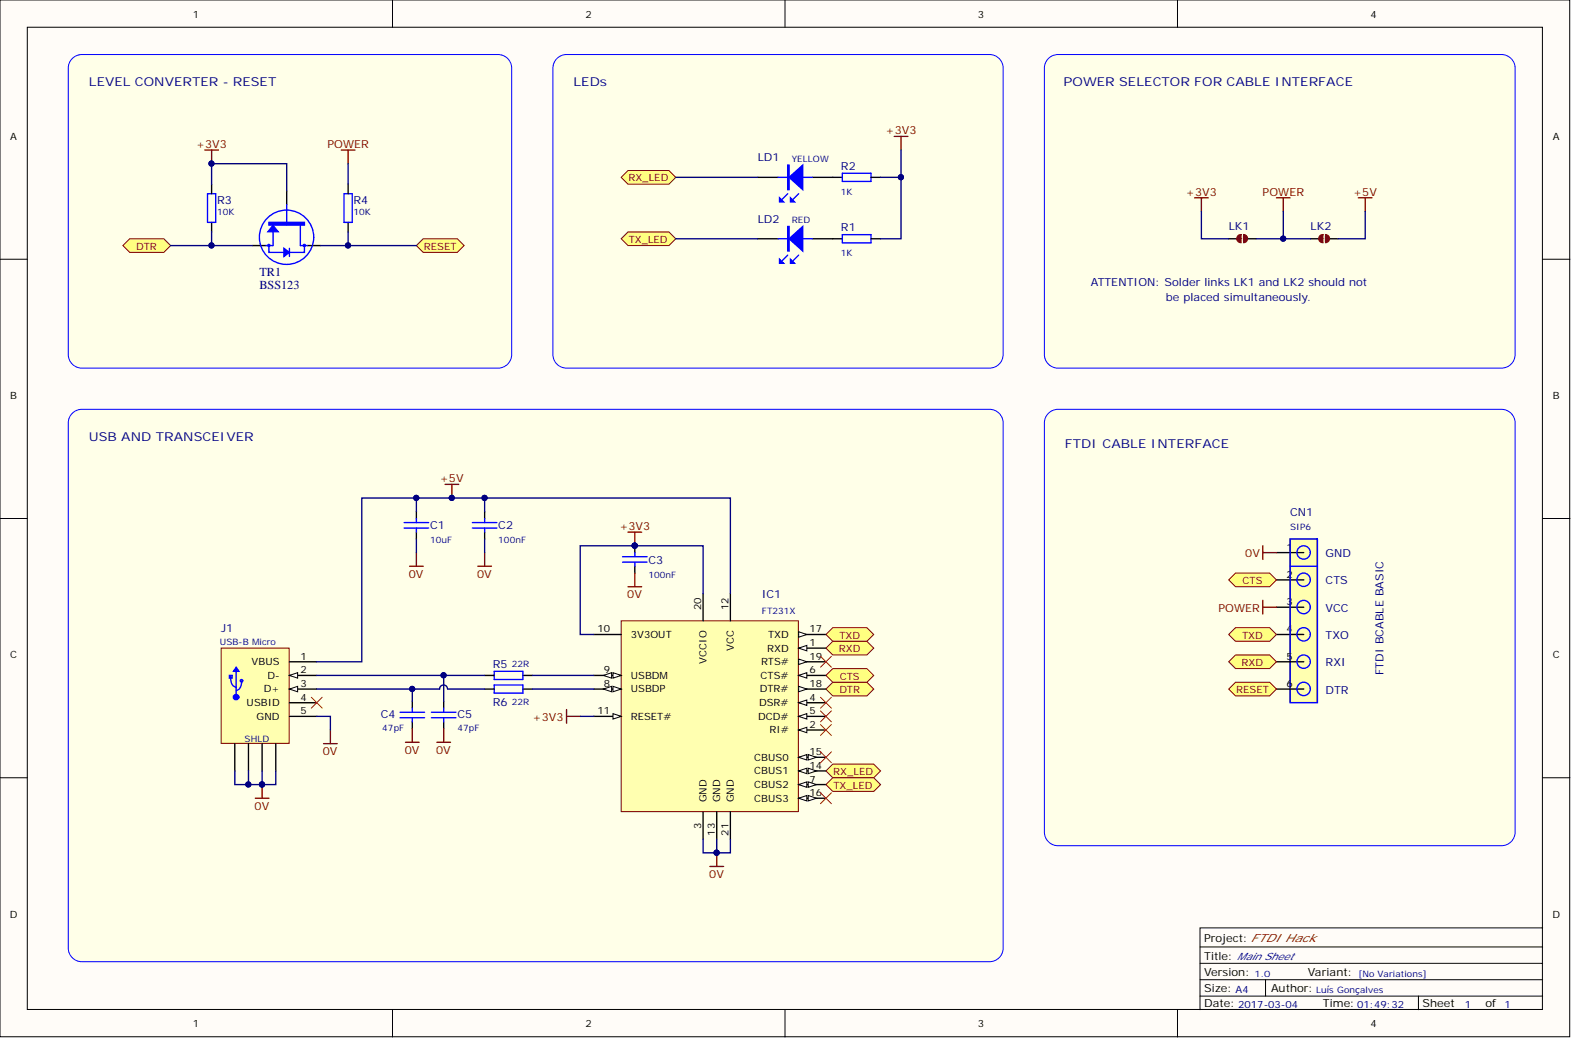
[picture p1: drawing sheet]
<svg xmlns="http://www.w3.org/2000/svg" width="292mm" height="193mm" viewBox="0 0 292 193" stroke-linecap="round" stroke-linejoin="round" font-family="sans-serif">
<g fill="#fffcf8" stroke="#000" stroke-width=".19">
<path d="M0 0h291.9v192.7h-291.9z"/>
<path d="M5.1 5.1h281.7v182.6h-281.7z"/>
</g>
<g fill="none" stroke="#000" stroke-width=".19">
<path d="M73 0v5.1M146 0v5.1M218.9 0v5.1M0 48.2h5.1M286.8 48.2h5.1M0 96.4h5.1M286.8 96.4h5.1M0 144.6h5.1M286.8 144.6h5.1M223.1 176h63.7M223.1 179.1h63.7M286.8 172.5h-63.7v15.2"/>
<path d="M73 187.7v5.1M146 187.7v5.1M218.9 187.7v5.1M223.1 185.2h63.7M223.1 182.1h63.7M235.3 182.1v3.1M263.7 185.2v2.5"/>
</g>
<g fill="#ffffe8" stroke="#00f" stroke-width=".19">
<path d="M13.2 77a2.53 2.53 0 0 1 2-.9h168.8a2.54 2.54 0 0 1 2.5 2.5v97.7a2.54 2.54 0 0 1-2.5 2.5h-168.8a2.54 2.54 0 0 1-2.5-2.5v-97.7l.1-.5z"/>
<path d="M194.7 77a2.53 2.53 0 0 1 2-.9h82.5a2.54 2.54 0 0 1 2.5 2.5v76.1a2.54 2.54 0 0 1-2.5 2.5h-82.5a2.54 2.54 0 0 1-2.5-2.5v-76.1l.1-.5z"/>
<path d="M103.4 11.1a2.53 2.53 0 0 1 1.9-1h78.7a2.54 2.54 0 0 1 2.5 2.6v53.2a2.54 2.54 0 0 1-2.5 2.5h-78.7a2.54 2.54 0 0 1-2.5-2.5v-53.2l.1-.6z"/>
<path d="M13.2 11.1a2.53 2.53 0 0 1 2-1h77.4a2.54 2.54 0 0 1 2.5 2.6v53.2a2.54 2.54 0 0 1-2.5 2.5h-77.4a2.54 2.54 0 0 1-2.5-2.5v-53.2l.1-.6z"/>
<path d="M194.7 11.1a2.53 2.53 0 0 1 2-1h82.5a2.54 2.54 0 0 1 2.5 2.6v53.2a2.54 2.54 0 0 1-2.5 2.5h-82.5a2.54 2.54 0 0 1-2.5-2.5v-53.2l.1-.6z"/>
</g>
<path d="M115.5 115.4h32.9v35.5h-32.9z" fill="#ffffb0" stroke="#800000" stroke-width=".19"/>
<path d="M148.5 120.5h5.1" fill="none" stroke="#000" stroke-width=".25"/>
<path d="M148.5 120.5l1.5-.5v1z" fill="#fffcf8"/>
<path d="M148.5 120.5l1.5-.5v1z" fill="none" stroke="#000" stroke-width=".19"/>
<path d="M148.5 135.7h5.1" fill="none" stroke="#000" stroke-width=".25"/>
<path d="M148.5 135.7l1.5-.5v1z" fill="#fffcf8"/>
<path d="M148.5 135.7l1.5-.5v1z" fill="none" stroke="#000" stroke-width=".19"/>
<path d="M130.7 150.9v5.1M148.5 143.3h5.1" fill="none" stroke="#000" stroke-width=".25"/>
<path d="M148.5 143.3l1.5-.5v1z" fill="#fffcf8"/>
<path d="M148.5 143.3l1.5-.5v1z" fill="none" stroke="#000" stroke-width=".19"/>
<path d="M150.3 142.8l1.5 .5-1.5 .5z" fill="#fffcf8"/>
<path d="M150.3 142.8l1.5 .5-1.5 .5z" fill="none" stroke="#000" stroke-width=".19"/>
<path d="M135.8 110.3v5.1M110.4 133.2h5.1M133.3 150.9v5.1" fill="none" stroke="#000" stroke-width=".25"/>
<path d="M114 132.7l1.5 .5-1.5 .5z" fill="#fffcf8"/>
<path d="M114 132.7l1.5 .5-1.5 .5z" fill="none" stroke="#000" stroke-width=".19"/>
<path d="M148.5 130.6h5.1" fill="none" stroke="#000" stroke-width=".25"/>
<path d="M148.5 130.6l1.5-.5v1z" fill="#fffcf8"/>
<path d="M148.5 130.6l1.5-.5v1z" fill="none" stroke="#000" stroke-width=".19"/>
<path d="M148.5 133.2h5.1" fill="none" stroke="#000" stroke-width=".25"/>
<path d="M148.5 133.2l1.5-.5v1z" fill="#fffcf8"/>
<path d="M148.5 133.2l1.5-.5v1z" fill="none" stroke="#000" stroke-width=".19"/>
<path d="M148.5 125.6h5.1" fill="none" stroke="#000" stroke-width=".25"/>
<path d="M148.5 125.6l1.5-.5v1z" fill="#fffcf8"/>
<path d="M148.5 125.6l1.5-.5v1z" fill="none" stroke="#000" stroke-width=".19"/>
<path d="M148.5 145.9h5.1" fill="none" stroke="#000" stroke-width=".25"/>
<path d="M148.5 145.9l1.5-.5v1z" fill="#fffcf8"/>
<path d="M148.5 145.9l1.5-.5v1z" fill="none" stroke="#000" stroke-width=".19"/>
<path d="M150.3 145.4l1.5 .5-1.5 .5z" fill="#fffcf8"/>
<path d="M150.3 145.4l1.5 .5-1.5 .5z" fill="none" stroke="#000" stroke-width=".19"/>
<path d="M110.4 118h5.1M110.4 125.6h5.1" fill="none" stroke="#000" stroke-width=".25"/>
<path d="M114 125.1l1.5 .5-1.5 .5z" fill="#fffcf8"/>
<path d="M114 125.1l1.5 .5-1.5 .5z" fill="none" stroke="#000" stroke-width=".19"/>
<path d="M112.2 125.6l1.5-.5v1z" fill="#fffcf8"/>
<path d="M112.2 125.6l1.5-.5v1z" fill="none" stroke="#000" stroke-width=".19"/>
<path d="M110.4 128.1h5.1" fill="none" stroke="#000" stroke-width=".25"/>
<path d="M114 127.6l1.5 .5-1.5 .5z" fill="#fffcf8"/>
<path d="M114 127.6l1.5 .5-1.5 .5z" fill="none" stroke="#000" stroke-width=".19"/>
<path d="M112.2 128.1l1.5-.5v1z" fill="#fffcf8"/>
<path d="M112.2 128.1l1.5-.5v1z" fill="none" stroke="#000" stroke-width=".19"/>
<path d="M148.5 140.8h5.1" fill="none" stroke="#000" stroke-width=".25"/>
<path d="M148.5 140.8l1.5-.5v1z" fill="#fffcf8"/>
<path d="M148.5 140.8l1.5-.5v1z" fill="none" stroke="#000" stroke-width=".19"/>
<path d="M150.3 140.3l1.5 .5-1.5 .5z" fill="#fffcf8"/>
<path d="M150.3 140.3l1.5 .5-1.5 .5z" fill="none" stroke="#000" stroke-width=".19"/>
<path d="M148.5 148.4h5.1" fill="none" stroke="#000" stroke-width=".25"/>
<path d="M148.5 148.4l1.5-.5v1z" fill="#fffcf8"/>
<path d="M148.5 148.4l1.5-.5v1z" fill="none" stroke="#000" stroke-width=".19"/>
<path d="M150.3 147.9l1.5 .5-1.5 .5z" fill="#fffcf8"/>
<path d="M150.3 147.9l1.5 .5-1.5 .5z" fill="none" stroke="#000" stroke-width=".19"/>
<path d="M148.5 118h5.1" fill="none" stroke="#000" stroke-width=".25"/>
<path d="M148.5 117.4l1.5 .6-1.5 .5z" fill="#fffcf8"/>
<path d="M148.5 117.4l1.5 .6-1.5 .5z" fill="none" stroke="#000" stroke-width=".19"/>
<path d="M148.5 128.1h5.1" fill="none" stroke="#000" stroke-width=".25"/>
<path d="M148.5 127.6l1.5 .5-1.5 .5z" fill="#fffcf8"/>
<path d="M148.5 127.6l1.5 .5-1.5 .5z" fill="none" stroke="#000" stroke-width=".19"/>
<path d="M148.5 123h5.1" fill="none" stroke="#000" stroke-width=".25"/>
<path d="M148.5 122.5l1.5 .5-1.5 .5z" fill="#fffcf8"/>
<path d="M148.5 122.5l1.5 .5-1.5 .5z" fill="none" stroke="#000" stroke-width=".19"/>
<path d="M130.7 110.3v5.1M135.8 150.9v5.1" fill="none" stroke="#000" stroke-width=".25"/>
<path d="M41.1 120.5h12.7v17.7h-12.7z" fill="#ffffb0" stroke="#800000" stroke-width=".19"/>
<path d="M53.8 123h5.1M53.8 125.6h5.1" fill="none" stroke="#000" stroke-width=".25"/>
<path d="M53.8 125.6l1.5-.5v1z" fill="#fffcf8"/>
<path d="M53.8 125.6l1.5-.5v1z" fill="none" stroke="#000" stroke-width=".19"/>
<path d="M53.8 128.1h5.1" fill="none" stroke="#000" stroke-width=".25"/>
<path d="M53.8 128.1l1.5-.5v1z" fill="#fffcf8"/>
<path d="M53.8 128.1l1.5-.5v1z" fill="none" stroke="#000" stroke-width=".19"/>
<path d="M43.7 138.2v5.1M46.2 138.2v5.1M48.7 138.2v5.1M51.3 138.2v5.1M53.8 130.6h5.1M53.8 133.2h5.1" fill="none" stroke="#000" stroke-width=".25"/>
<g fill="none" stroke="#00f" stroke-width=".25">
<path d="M42.6 125.6h.6v.5h-.6zM42.9 125.6v.5a1.59 1.59 0 0 0 1 1.7M43.7 124.5h.5M43.9 124.3v.5h.5l-.5-.8-.5 .8h.5v4.6M44.9 126.6a1.48 1.48 0 0 1-.9 1.8h-.1"/>
<circle cx="44.9" cy="126.6" r=".23"/>
</g>
<circle cx="43.9" cy="129.6" r=".24" fill="none" stroke="#00f" stroke-width=".76"/>
<path d="M47.5 148.4h2.5M48.7 145.9v2.5M133.3 158.5v2.6M132 161.1h2.5" fill="none" stroke="#800000" stroke-width=".25"/>
<g fill="#000080" stroke="#000080" stroke-width=".19">
<circle cx="48.7" cy="145.8" r=".48"/>
<circle cx="133.2" cy="158.5" r=".48"/>
</g>
<path d="M239.9 100.2h5v30.4h-5z" fill="#ffffb0" stroke="#800000" stroke-width=".19"/>
<g fill="none" stroke="#000" stroke-width=".25">
<path d="M228.5 44.4h1.5M232 44.4h1.5M243.7 44.4h1.5M247.2 44.4h1.6M77.4 95.1v1.3M77.4 98.9v1.3M90.1 95.1v1.3M90.1 98.9v1.3M118 101.5v1.2M118 105.3v1.2M237.3 102.7h5.1M237.3 107.8h5.1"/>
<path d="M237.3 112.9h5.1M237.3 118h5.1M237.3 123h5.1M237.3 128.1h5.1"/>
</g>
<g fill="none" stroke="#00f" stroke-width=".25">
<path d="M75.1 98.2h4.6M75.1 97.2h4.6M77.4 96.4v.8M77.4 98.2v.7M87.8 98.2h4.6M87.8 97.2h4.6M90.1 96.4v.8M90.1 98.2v.7M115.7 104.5h4.6M115.7 103.5h4.6M118 102.7v.8M118 104.5v.8"/>
<path d="M239.9 100.2h5.1v30.4h-5.1zM239.9 105.3h5.1"/>
<circle cx="242.4" cy="112.9" r="1.24"/>
<circle cx="242.4" cy="117.9" r="1.24"/>
<circle cx="242.4" cy="107.8" r="1.24"/>
<circle cx="242.4" cy="102.7" r="1.24"/>
<circle cx="242.4" cy="123" r="1.24"/>
<circle cx="242.4" cy="128.1" r="1.24"/>
</g>
<g fill="none" stroke="#800000" stroke-width=".25">
<path d="M222.1 36.8h2.5M223.4 36.8v2.5M237.3 36.8h2.6M238.6 36.8v2.5M252.6 36.8h2.5M253.8 36.8v2.5M82.8 90h2.5M84 90v2.6M116.8 98.9h2.5M118 98.9v2.6M76.2 105.3h2.5M77.4 102.7v2.6"/>
<path d="M88.8 105.3h2.6M90.1 102.7v2.6M116.8 109.1h2.5M118 106.5v2.6M234.8 101.5v2.5M234.8 102.7h2.5M60.2 138.2h2.5M61.4 135.7v2.5"/>
</g>
<g fill="#000080" stroke="#000080" stroke-width=".19">
<circle cx="84" cy="92.6" r=".48"/>
<circle cx="118" cy="101.4" r=".48"/>
</g>
<path d="M57.9 129.6l2 2.1M59.9 129.6l-2 2.1" fill="none" stroke="#f00" stroke-width=".19"/>
<g fill="#800000" stroke="#800000" stroke-width=".25">
<path d="M230.2 43.8a.74 .74 0 0 0-.2 .8 .74 .74 0 0 0 .7 .5v-1.5zM230.7 43.6v.8z" fill-rule="evenodd"/>
<path d="M231.2 43.6v1.5a.74 .74 0 0 0 .8-.7 .74 .74 0 0 0-.8-.8zM231.2 44.4v.7z" fill-rule="evenodd"/>
<path d="M245.4 43.8a.74 .74 0 0 0-.1 .8 .74 .74 0 0 0 .7 .5v-1.5zM246 43.6l-.1 .8z" fill-rule="evenodd"/>
<path d="M246.5 43.6v1.5a.74 .74 0 0 0 .7-.7 .74 .74 0 0 0-.7-.8zM246.4 44.4l.1 .7z" fill-rule="evenodd"/>
</g>
<g fill="#ffff80" stroke="#800000" stroke-width=".19">
<path d="M153.6 128.1l1.2-1.3h6.4l1.3 1.3-1.3 1.3h-6.4z" fill-rule="evenodd"/>
<path d="M22.8 45.7l1.3-1.3h6.4l1.2 1.3-1.2 1.2h-6.4z" fill-rule="evenodd"/>
</g>
<path d="M140.9 33h3.8M151 33h3.8M154.8 44.4h1.8M161.9 44.4h1.8" fill="none" stroke="#000" stroke-width=".25"/>
<path d="M144.7 33h6.3M146.5 36l-1.1 1M148.5 36l-1 1M156.6 43.6h5.3v1.5h-5.3z" fill="none" stroke="#00f" stroke-width=".25"/>
<path d="M146.7 33l2.6-2.3v4.6z" fill="#00f"/>
<path d="M146.5 30.7h.2v4.6h-.2zM146.6 30.7v4.6M146.7 33l2.6-2.3v4.6z" fill="none" stroke="#00f" stroke-width=".25"/>
<path d="M144.9 36.8l.8 .7h-.8z" fill="#00f"/>
<path d="M144.9 36.8l.8 .7h-.8z" fill="none" stroke="#00f" stroke-width=".25"/>
<path d="M147 36.8l.7 .7h-.7z" fill="#00f"/>
<path d="M147 36.8l.7 .7h-.7zM144.7 44.4h6.3M146.5 47.4l-1.1 1M148.5 47.4l-1 1" fill="none" stroke="#00f" stroke-width=".25"/>
<path d="M140.9 44.4h3.8M151 44.4h3.8" fill="none" stroke="#000" stroke-width=".25"/>
<path d="M146.7 44.4l2.6-2.3v4.6z" fill="#00f"/>
<path d="M146.5 42.1h.2v4.6h-.2zM146.6 42.1v4.6M146.7 44.4l2.6-2.3v4.6z" fill="none" stroke="#00f" stroke-width=".25"/>
<path d="M144.9 48.2l.8 .8h-.8z" fill="#00f"/>
<path d="M144.9 48.2l.8 .8h-.8z" fill="none" stroke="#00f" stroke-width=".25"/>
<path d="M147 48.2l.7 .8h-.7z" fill="#00f"/>
<path d="M53.3 38v3.8M156.6 32.2h5.3v1.5h-5.3zM147 48.2l.7 .8h-.7z" fill="none" stroke="#00f" stroke-width=".25"/>
<path d="M166.3 25.4h2.5M167.5 25.4v2.5M234.8 111.6v2.5M234.8 112.9h2.5M105.3 131.9v2.5M105.3 133.2h2.6" fill="none" stroke="#800000" stroke-width=".25"/>
<path d="M152.6 139.8l2 2M152.6 134.7l2 2M152.6 132.2l2 2M152.6 129.6l2 2.1M154.6 139.8l-2 2M154.6 134.7l-2 2M154.6 132.2l-2 2M154.6 129.6l-2 2.1M152.6 147.4l2 2M154.6 147.4l-2 2" fill="none" stroke="#f00" stroke-width=".19"/>
<path d="M53.3 35.5v2.5M154.8 33h1.8M161.9 33h1.8M47 45.7h2.5M57.1 45.7h2.6" fill="none" stroke="#000" stroke-width=".25"/>
<path d="M50 41.3h6.6v.5h-6.6z" fill-rule="evenodd" fill="#00f"/>
<g fill="none" stroke="#00f" stroke-width=".25">
<path d="M50 41.3h6.6v.5h-6.6zM50.8 41.8v3.9M55.8 41.8v3.9"/>
<circle cx="53.3" cy="44.1" r="5.1"/>
</g>
<path d="M50.8 41.8l1 1.3h-2z" fill="#00f"/>
<path d="M50.8 41.8l1 1.3h-2z" fill="none" stroke="#00f" stroke-width=".19"/>
<path d="M49.5 45.7h1.3M50 45.7v1.2h6.6v-1.2M55.8 45.7h1.3" fill="none" stroke="#00f" stroke-width=".25"/>
<path d="M52.8 46.2l1 .7-1 .8z" fill="#00f"/>
<path d="M38.6 36h1.5v5.3h-1.5zM64 36h1.5v5.3h-1.5zM52.8 46.2l1 .7-1 .8zM53.8 46.2v1.5" fill="none" stroke="#00f" stroke-width=".25"/>
<g fill="#00f" stroke="#00f" stroke-width=".19">
<circle cx="56.6" cy="45.6" r=".23"/>
<circle cx="50" cy="45.6" r=".23"/>
</g>
<path d="M39.3 34.2v1.8M64.7 34.2v1.8M39.3 41.3v1.8M64.7 41.3v1.8" fill="none" stroke="#000" stroke-width=".25"/>
<path d="M38.1 27.9h2.5M39.3 27.9v2.5" fill="none" stroke="#800000" stroke-width=".25"/>
<circle cx="39.3" cy="30.4" r=".48" fill="#000080" stroke="#000080" stroke-width=".19"/>
<g fill="#ffff80" stroke="#800000" stroke-width=".19">
<path d="M77.4 45.7l1.3-1.3h6.3l1.3 1.3-1.3 1.2h-6.3z" fill-rule="evenodd"/>
<path d="M228.5 128.1l1.2-1.3h6.4l1.2 1.3-1.2 1.3h-6.4z" fill-rule="evenodd"/>
</g>
<path d="M63.5 27.9h2.5M64.7 27.9v2.5" fill="none" stroke="#800000" stroke-width=".25"/>
<path d="M152.6 122l2 2M154.6 122l-2 2" fill="none" stroke="#f00" stroke-width=".19"/>
<g fill="#ffff80" stroke="#800000" stroke-width=".19">
<path d="M115.5 33l1.3-1.3h7.6l1.2 1.3-1.2 1.2h-7.6z" fill-rule="evenodd"/>
<path d="M115.5 44.4l1.3-1.3h7.6l1.2 1.3-1.2 1.3h-7.6z" fill-rule="evenodd"/>
<path d="M153.6 143.3l1.2-1.2h7.7l1.2 1.2-1.2 1.3h-7.7z" fill-rule="evenodd"/>
<path d="M153.6 145.9l1.2-1.3h7.7l1.2 1.3-1.2 1.2h-7.7z" fill-rule="evenodd"/>
<path d="M153.6 118l1.2-1.3h6.4l1.3 1.3-1.3 1.2h-6.4z" fill-rule="evenodd"/>
<path d="M153.6 120.5l1.2-1.3h6.4l1.3 1.3-1.3 1.3h-6.4z" fill-rule="evenodd"/>
<path d="M153.6 125.6l1.2-1.3h6.4l1.3 1.3-1.3 1.2h-6.4z" fill-rule="evenodd"/>
<path d="M228.5 123l1.2-1.2h6.4l1.2 1.2-1.2 1.3h-6.4z" fill-rule="evenodd"/>
<path d="M228.5 118l1.2-1.3h6.4l1.2 1.3-1.2 1.2h-6.4z" fill-rule="evenodd"/>
<path d="M228.5 107.8l1.2-1.3h6.4l1.2 1.3-1.2 1.3h-6.4z" fill-rule="evenodd"/>
</g>
<path d="M76.7 130.4v1.3M76.7 134.2v1.3M82.5 130.4v1.3M82.5 134.2v1.3M90.1 125.6h1.8M90.1 128.1h1.8M97.2 125.6h1.8M97.2 128.1h1.8" fill="none" stroke="#000" stroke-width=".25"/>
<path d="M74.4 133.4h4.5M74.4 132.4h4.5M76.7 131.7v.7M76.7 133.4v.8M80.2 133.4h4.6M80.2 132.4h4.6M82.5 131.7v.7M82.5 133.4v.8M91.9 124.8h5.3v1.5h-5.3zM91.9 127.3h5.3v1.6h-5.3z" fill="none" stroke="#00f" stroke-width=".25"/>
<path d="M75.4 138h2.5M76.7 135.5v2.5M81.2 138h2.6M82.5 135.5v2.5" fill="none" stroke="#800000" stroke-width=".25"/>
<g fill="none" stroke="#000080" stroke-width=".25">
<path d="M39.3 34.2v-3.8h14v5.1M64.7 30.4v3.8M125.6 33h15.3M163.7 33h3.8M167.5 27.9v16.5h-3.8M223.4 39.3v5.1h5.1M238.6 39.3v5.1M253.8 39.3v5.1h-5M31.7 45.7h15.3M39.3 43.1v2.6M59.7 45.7h17.7M64.7 43.1v2.6"/>
<path d="M125.6 44.4h15.3M233.5 44.4h10.2M77.4 92.6v2.5M90.1 92.6v2.5M77.4 100.2v2.5M90.1 100.2v2.5M130.7 110.3v-8.8h-22.8v16.5h2.5M135.8 110.3v-17.7h-68.5v30.4h-8.4M58.9 133.2h2.5v2.5M58.9 125.6h23.6M76.7 128.1v2.3M83.2 128.1a.74 .74 0 0 0-.7-.8 .74 .74 0 0 0-.8 .8h-22.8"/>
<path d="M83.3 128.1h6.8M90.1 125.6h-7.6v4.8M99 125.6h11.4M99 128.1h11.4M107.9 133.2h2.5M43.7 143.3v2.6h2.5v-2.6M48.7 143.3v2.6M51.3 143.3v2.6h-5.1M130.7 156v2.5h5.1v-2.5M133.3 156v2.5"/>
</g>
<g fill="#000080" stroke="#000080" stroke-width=".19">
<circle cx="48.7" cy="145.8" r=".48"/>
<circle cx="133.2" cy="158.5" r=".48"/>
<circle cx="46.2" cy="145.8" r=".48"/>
<circle cx="77.4" cy="92.6" r=".48"/>
<circle cx="90.1" cy="92.6" r=".48"/>
<circle cx="238.6" cy="44.4" r=".48"/>
<circle cx="118" cy="101.4" r=".48"/>
<circle cx="167.5" cy="32.9" r=".48"/>
<circle cx="39.3" cy="30.4" r=".48"/>
<circle cx="39.3" cy="45.6" r=".48"/>
<circle cx="64.7" cy="45.6" r=".48"/>
<circle cx="82.5" cy="125.5" r=".48"/>
<circle cx="76.6" cy="128.1" r=".48"/>
<circle cx="84" cy="92.6" r=".48"/>
</g>
<g font-size="2.3" fill="#000080">
<text x="16.5" y="16">LEVEL CONVERTER - RESET</text>
<text x="106.6" y="16">LEDs</text>
<text x="197.7" y="16">POWER SELECTOR FOR CABLE INTERFACE</text>
<text x="48.2" y="51.2">TR1</text>
<text x="48.2" y="53.8">BSS123</text>
<text x="16.5" y="82">USB AND TRANSCEIVER</text>
<text x="198" y="83.2">FTDI CABLE INTERFACE</text>
</g>
<g font-size="2.1" fill="#800000">
<text x="36.5" y="27.5">+3V3</text>
<text x="60.9" y="27.5">POWER</text>
<text x="164.7" y="24.9">+3V3</text>
<text x="220.5" y="36.4">+3V3</text>
<text x="234.8" y="36.4">POWER</text>
<text x="251.6" y="36.4">+5V</text>
<text x="81.8" y="89.6">+5V</text>
<text x="115.2" y="98.5">+3V3</text>
<text x="76" y="107.4">0V</text>
<text x="88.7" y="107.4">0V</text>
<text x="231.5" y="103.6">0V</text>
<text x="116.6" y="111.2">0V</text>
<text x="226.5" y="113.7">POWER</text>
<text x="99" y="134">+3V3</text>
<text x="60" y="140.4">0V</text>
<text x="75.3" y="140.1">0V</text>
<text x="81.1" y="140.1">0V</text>
<text x="47.3" y="150.5">0V</text>
<text x="131.9" y="163.2">0V</text>
</g>
<g font-size="2.1" fill="#000080">
<text x="140.9" y="30">LD1</text>
<text x="156.4" y="31.5">R2</text>
<text x="40.4" y="37.9">R3</text>
<text x="65.7" y="37.9">R4</text>
<text x="140.9" y="41.4">LD2</text>
<text x="156.4" y="42.9">R1</text>
<text x="228.5" y="42.7">LK1</text>
<text x="243.7" y="42.7">LK2</text>
<text x="202.8" y="53.1">ATTENTION: Solder links LK1 and LK2 should not</text>
<text x="216.8" y="55.9">be placed simultaneously.</text>
<text x="239.9" y="96">CN1</text>
<text x="80" y="98.3">C1</text>
<text x="92.7" y="98.3">C2</text>
<text x="120.6" y="104.8">C3</text>
<text x="246.5" y="103.6">GND</text>
<text x="141.6" y="111.2">IC1</text>
<text x="246.5" y="108.7">CTS</text>
<text x="246.5" y="113.7">VCC</text>
<text x="41.1" y="117.5">J1</text>
<text x="246.5" y="118.8">TXO</text>
<text x="91.6" y="124.1">R5</text>
<text x="246.5" y="123.9">RXI</text>
<text x="257.2" y="125.6" transform="rotate(-90 257.2 125.6)">FTDI BCABLE BASIC</text>
<text x="91.6" y="131.2">R6</text>
<text x="246.5" y="128.9">DTR</text>
<text x="70.8" y="133.5">C4</text>
<text x="85" y="133.5">C5</text>
</g>
<g font-size="2.1">
<text x="223.9" y="178.4">Title: Main Sheet</text>
<text x="223.9" y="175.1">Project: FTDI Hack</text>
<text x="223.9" y="184.5">Size: A4</text>
<text x="223.9" y="181.5">Version:</text>
<text x="236.3" y="184.5">Author:</text>
<text x="243.2" y="181.5">Variant:</text>
<text x="223.9" y="187.3">Date: 2017-03-04</text>
<text x="246" y="187.3">Time:01:49:32</text>
<text x="264.5" y="187.3">Sheet</text>
<text x="276.2" y="187.3">of</text>
</g>
<g font-size="1.9">
<text x="35.9" y="3.3">1</text>
<text x="108.9" y="3.3">2</text>
<text x="181.8" y="3.3">3</text>
<text x="254.8" y="3.3">4</text>
<text x="1.9" y="26">A</text>
<text x="288.7" y="26">A</text>
<text x="1.9" y="74.2">B</text>
<text x="288.7" y="74.2">B</text>
<text x="239.2" y="102.4">1</text>
<text x="239.2" y="107.4">2</text>
<text x="130.3" y="113.4" transform="rotate(-90 130.3 113.4)">20</text>
<text x="135.4" y="113.4" transform="rotate(-90 135.4 113.4)">12</text>
<text x="239.2" y="112.5">3</text>
<text x="111.1" y="117.6">10</text>
<text x="117.3" y="118.6">3V3OUT</text>
<text x="142.8" y="118.6">TXD</text>
<text x="150.5" y="117.6">17</text>
<text x="239.2" y="117.6">4</text>
<text x="1.9" y="122.4">C</text>
<text x="46.8" y="123.7">VBUS</text>
<text x="55.8" y="122.6">1</text>
<text x="55.8" y="125.2">2</text>
<text x="112.3" y="125.2">9</text>
<text x="131.4" y="123.4" transform="rotate(-90 131.4 123.4)">VCCIO</text>
<text x="136.4" y="121.1" transform="rotate(-90 136.4 121.1)">VCC</text>
<text x="141.5" y="123.7">RTS#</text>
<text x="142.7" y="121.1">RXD</text>
<text x="150.5" y="120.1">1</text>
<text x="150.5" y="125.2">6</text>
<text x="150.5" y="122.6">19</text>
<text x="239.2" y="122.6">5</text>
<text x="288.7" y="122.4">C</text>
<text x="45.9" y="131.3">USBID</text>
<text x="49" y="128.7">D+</text>
<text x="49.8" y="126.2">D-</text>
<text x="55.8" y="127.7">3</text>
<text x="55.8" y="130.3">4</text>
<text x="112.3" y="127.7">8</text>
<text x="117.3" y="126.2">USBDM</text>
<text x="117.3" y="128.7">USBDP</text>
<text x="141.1" y="131.3">DSR#</text>
<text x="141.3" y="128.7">DTR#</text>
<text x="141.4" y="126.2">CTS#</text>
<text x="150.5" y="130.3">4</text>
<text x="150.5" y="127.7">18</text>
<text x="239.2" y="127.7">6</text>
<text x="47.7" y="133.8">GND</text>
<text x="55.8" y="132.8">5</text>
<text x="111.1" y="132.8">11</text>
<text x="117.3" y="133.8">RESET#</text>
<text x="141" y="133.8">DCD#</text>
<text x="143.1" y="136.3">RI#</text>
<text x="150.5" y="135.3">2</text>
<text x="150.5" y="132.8">5</text>
<text x="140.2" y="144">CBUS1</text>
<text x="140.2" y="141.4">CBUS0</text>
<text x="150.5" y="142.9">14</text>
<text x="150.5" y="140.4">15</text>
<text x="131.4" y="149.2" transform="rotate(-90 131.4 149.2)">GND</text>
<text x="133.9" y="149.2" transform="rotate(-90 133.9 149.2)">GND</text>
<text x="136.4" y="149.2" transform="rotate(-90 136.4 149.2)">GND</text>
<text x="140.2" y="146.5">CBUS2</text>
<text x="140.2" y="149">CBUS3</text>
<text x="150.5" y="145.5">7</text>
<text x="150.5" y="148">16</text>
<text x="130.3" y="154.1" transform="rotate(-90 130.3 154.1)">3</text>
<text x="132.9" y="155.3" transform="rotate(-90 132.9 155.3)">13</text>
<text x="135.4" y="155.3" transform="rotate(-90 135.4 155.3)">21</text>
<text x="1.8" y="170.6">D</text>
<text x="288.7" y="170.6">D</text>
<text x="35.9" y="191">1</text>
<text x="108.9" y="191">2</text>
<text x="181.8" y="191">3</text>
<text x="254.8" y="191">4</text>
</g>
<g font-size="1.9" fill="#800000">
<text x="116.8" y="33.7">RX_LED</text>
<text x="25.3" y="46.4">DTR</text>
<text x="78.8" y="46.4">RESET</text>
<text x="116.9" y="45.1">TX_LED</text>
<text x="231" y="108.6">CTS</text>
<text x="156.1" y="118.7">TXD</text>
<text x="230.9" y="118.7">TXD</text>
<text x="156" y="121.3">RXD</text>
<text x="230.9" y="123.8">RXD</text>
<text x="156.1" y="128.9">DTR</text>
<text x="156.2" y="126.3">CTS</text>
<text x="229.8" y="128.9">RESET</text>
<text x="154.9" y="144.1">RX_LED</text>
<text x="155" y="146.6">TX_LED</text>
</g>
<g font-size="1.9" fill="#000080">
<text x="272.4" y="187.3">1</text>
<text x="279.7" y="187.3">1</text>
</g>
<g font-size="1.6" fill="#000080">
<text x="147.2" y="30.1">YELLOW</text>
<text x="40.4" y="40">10K</text>
<text x="65.7" y="40">10K</text>
<text x="147.2" y="41.5">RED</text>
<text x="156.4" y="36.2">1K</text>
<text x="156.4" y="47.6">1K</text>
<text x="80" y="100.9">10uF</text>
<text x="92.7" y="100.9">100nF</text>
<text x="239.9" y="98.6">SIP6</text>
<text x="120.6" y="107.5">100nF</text>
<text x="40.9" y="119.9">USB-B Micro</text>
<text x="141.6" y="114.1">FT231X</text>
<text x="95.2" y="124">22R</text>
<text x="95.2" y="131.1">22R</text>
<text x="45.5" y="137.9">SHLD</text>
<text x="71.1" y="135.9">47pF</text>
<text x="85" y="135.9">47pF</text>
<text x="233.3" y="181.5">1.0</text>
<text x="244.7" y="184.6">Luís Gonçalves</text>
<text x="252.6" y="181.5">[No Variations]</text>
</g>
</svg>
